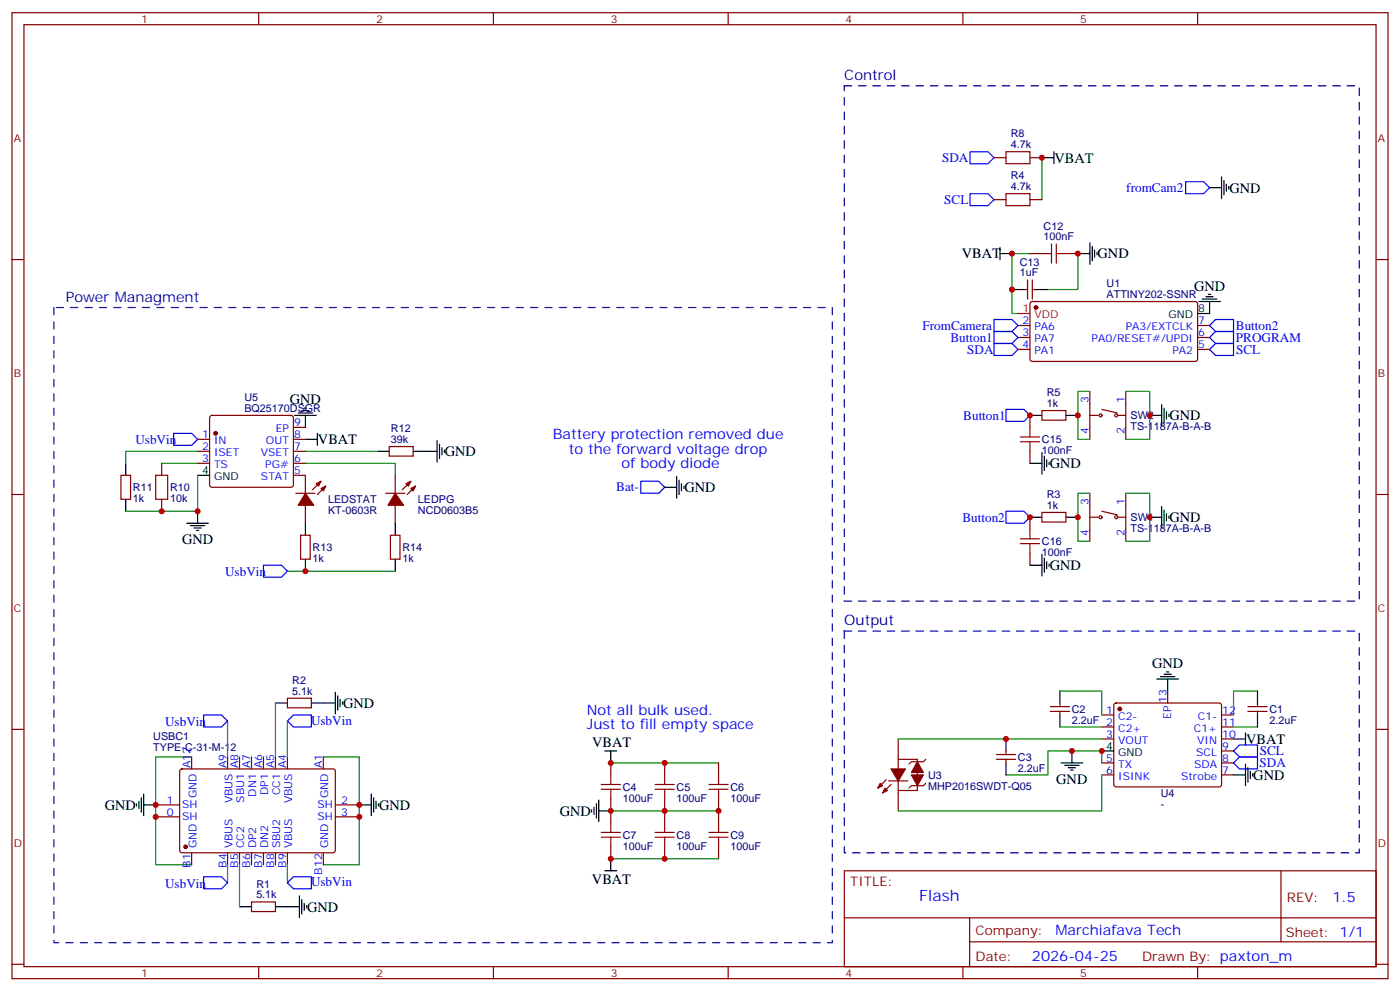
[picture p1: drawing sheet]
<svg xmlns="http://www.w3.org/2000/svg" width="412mm" height="292mm" viewBox="0 0 412 292" stroke-linecap="round" stroke-linejoin="round" font-family="sans-serif">
<g fill="none" stroke="#870000" stroke-width=".35">
<path d="M3.5 3.7h405.4v284.4h-405.4zM7.1 7.3h398.2v277.3h-398.2zM76.2 3.7v3.6M145.3 3.7v3.6M214.5 3.7v3.6M283.6 3.7v3.6M352.8 3.7v3.6M292.8 58.8h3.5M292.8 46.4h3.5M296.3 57h7.1v3.5h-7.1zM296.3 44.7h7.1v3.5h-7.1zM303.4 58.8h3.5"/>
<path d="M303.4 46.4h3.5M3.5 76.4h3.6M303.4 74.6h3.5M314 74.6h3.5M405.3 76.4h3.6M299.9 95.8h3.5M299.9 99.3h3.5M301.6 85.2h1.1M302.7 82.4v5.7M303.6 89l.5-.2h48.2l.5 .7-.1 16.5-.6 .4-48.3-.1-.4-.6v-16.2zM304.1 82.4v5.7M304.1 85.2h1.1"/>
<path d="M352.8 95.8h3.5M352.8 99.3h3.5M299.9 102.9h3.5M321 115.2v14.1M331.6 115.2v14.1M352.8 102.9h3.5M35.6 139.9h2.9v7.1h-2.9zM47.6 136.4v3.5M58.2 129.3h3.5M58.2 132.9h3.5M58.2 136.4h3.5M62 122.5l.4-.2h23.3l.5 .2 .2 .5v19.7l-.2 .5-.5 .2h-23.3l-.5-.2-.2-.5v-19.7z"/>
<path d="M86.4 139.9h3.6v5.3M86.4 129.3h3.6M86.4 132.9h3.6M86.4 136.4h3.6M86.4 125.8h3.6M114.7 131.4h7v2.9h-7zM116.4 139.9v5.3M303.4 122.3v3.5M303.4 132.9v3.5M306.9 120.9h7.1v2.8h-7.1zM321 122.3h2.5M324.6 120.5l4.5 1.1"/>
<path d="M329.1 122.3h2.5M3.5 145.6h3.6M47.6 147v3.5M87.1 145.2h5.7M88.5 157.6h2.9v7h-2.9zM90 148.7v5.3M94.5 141.7l-2.4 2.4M96 143.1l-2.5 2.5M113.6 145.2h5.6M115 157.6h2.8v7h-2.8zM116.4 148.7v5.3M121 141.7l-2.5 2.4"/>
<path d="M122.4 143.1l-2.5 2.5M303.4 152.3v3.5M306.9 150.8h7.1v2.9h-7.1zM321 145.2v14.1M321 152.3h2.5M324.6 150.5l4.5 1.1M329.1 152.3h2.5M331.6 145.2v14.1M405.3 145.6h3.6M303.4 162.8v3.6M3.5 214.7h3.6M84.7 205.5h7v2.9h-7z"/>
<path d="M264.6 217.5v21.2M309.4 209.4h5.6M309.4 208h5.6M312.2 206.9v1.1M312.2 209.4v1.1M324.6 210.5h3.5M324.6 214h3.5M324.6 217.5h3.5M328.3 207.1l.5-.2h30.3l.5 .2 .2 .5v23.3l-.2 .5-.5 .2h-30.3l-.5-.2-.2-.5v-23.3zM344 203.4v3.5M359.8 210.5h3.6M359.8 214h3.6"/>
<path d="M359.8 217.5h3.6M367.6 209.4h5.6M367.6 208h5.6M370.4 206.9v1.1M370.4 209.4v1.1M405.3 214.7h3.6M45.9 236.9h7M53.2 226.5l.4-.2 44.7 .1 .5 .6-.1 23.6-.6 .4h-44.8l-.4-.7v-23.3zM56.4 222.8v3.5M67 222.8v3.5M70.6 222.8v3.5M74.1 222.8v3.5"/>
<path d="M77.6 222.8v3.5M81.1 222.8v3.5M84.7 222.8v3.5M95.2 222.8v3.5M98.8 236.9h7M179.9 224.6v3.5M179.9 235.2v7M195.8 224.6v3.5M195.8 235.2v7M211.7 224.6v3.5M211.7 235.2v7M261.1 229.5l-2.5 2.5"/>
<path d="M261.8 229.9h5.6M262.5 230.9l-2.5 2.5M264.6 223.5h5.6v9.2h-5.6M272.7 223.5l-.7 .7h-3.5l-.7 .7M272.7 230.6l-.7 .7h-3.5l-.7 .7M293.5 223.5h5.7M293.5 222.1h5.7M296.3 221.1v1M296.3 223.5v1.1M324.6 224.6h3.5M324.6 228.1h3.5M359.8 224.6h3.6"/>
<path d="M359.8 228.1h3.6M359.8 221.1h3.6M45.9 240.5h7M56.4 251v3.6M67 251v3.6M70.6 251v3.6M74.1 251v3.6M77.6 251v3.6M81.1 251v3.6M84.7 251v3.6M95.2 251v3.6M98.8 240.5h7"/>
<path d="M179.9 249.3v3.5M195.8 249.3v3.5M211.7 249.3v3.5M248.7 256.3h156.6v28.3h-156.6zM377.3 256.4v20.8M74.1 265.5h7v2.8h-7zM248.7 270.2h156.5M285.6 277.2h119.6M285.6 270.2v14.1M3.5 283.8h3.6M76.2 284.6v3.5M145.3 284.6v3.5"/>
<path d="M214.5 284.6v3.5M283.6 284.6v3.5M352.8 284.6v3.5M405.3 283.8h3.6"/>
<circle cx="324.2" cy="122.3" r=".44"/>
<circle cx="328.8" cy="122.3" r=".44"/>
<circle cx="324.2" cy="152.3" r=".44"/>
<circle cx="328.8" cy="152.3" r=".44"/>
</g>
<g fill="none" stroke="#008700" stroke-width=".35">
<path d="M306.9 46.4v12.4M303.4 74.6h-5.3v17.7h1.8M317.5 74.6v10.6h-8.8M321 115.2h-3.5v14.1h3.5M331.6 115.2h7.1v14.1h-7.1M47.6 136.4h10.6M58.2 132.9h-21.2v3.5M58.2 139.9v10.6h-21.2M90 136.4h26.4v3.5M90 132.9h21.1M321 145.2h-3.5v14.1h3.5M331.6 145.2h7.1v14.1h-7.1"/>
<path d="M84.7 168.1h31.7M67 212.2v10.6M81.1 206.9v15.9M84.7 212.2v10.6M264.6 217.5h60M312.2 203.4h12.4v7.1M312.2 214h12.4M363.4 214h7M370.4 203.4h-7v7.1M56.4 222.8h-10.5v31.8h10.5M95.2 222.8h10.6v31.8h-10.6M179.9 224.6h31.8"/>
<path d="M179.9 238.7h31.8M324.6 228.1v10.6h-60M324.6 224.6v-3.5h-15.9v7h-12.4M67 254.6v5.3M70.6 254.6v12.3M84.7 254.6v5.3M179.9 252.8h31.8"/>
</g>
<g fill="none" stroke="#000" stroke-width=".35">
<path d="M306.9 46.4h3.5M310.4 44.7v3.5M356.3 55.2h3.5M359.8 52.1v6.3M360.5 53.1v4.3M361.2 54.2v2.1M361.9 54.9v.7M294.6 74.6h3.5M294.6 72.9v3.5M317.5 74.6h3.5M321 71.5v6.3M321.7 72.5v4.3"/>
<path d="M322.4 73.6v2.1M323.1 74.3v.7M298.1 85.2h3.5M305.2 85.2h3.5M353.1 88.8h6.4M354.2 88.1h4.2M355.2 87.3h2.2M356 86.6h.7M356.3 88.8v3.5h-3.5M342.2 119.1v6.3M37 136.4v3.5M58.2 139.9h3.5"/>
<path d="M86.8 122.3h6.3M87.8 121.6h4.3M88.9 120.9h2.1M89.6 120.2h.7M90 122.3v3.5M90 129.3h3.5M93.5 127.6v3.5M111.1 132.9h3.6M121.7 132.9h7.1M128.8 129.7v6.3M129.5 130.7v4.3M130.2 131.8v2.1"/>
<path d="M130.9 132.5v.7M303.4 122.3h3.5M303.4 136.4h3.5M306.9 133.2v6.4M307.6 134.3v4.2M308.3 135.3v2.1M309 136v.7M314 122.3h3.5M338.7 122.3h3.5M342.9 120.2v4.2M343.6 121.2v2.1M344.3 121.9v.7"/>
<path d="M37 147v3.5M55 154h6.4M56.1 154.7h4.2M57.1 155.4h2.2M57.9 156.1h.7M58.2 150.5v3.5M90 154v3.6M116.4 154v3.6M195.8 143.4h3.5M199.3 140.3v6.3M200 141.3v4.3M200.7 142.4v2.1"/>
<path d="M201.4 143.1v.7M303.4 152.3h3.5M314 152.3h3.5M338.7 152.3h3.5M342.2 149.1v6.3M342.9 150.1v4.3M343.6 151.2v2.1M344.3 151.9v.7M90 164.6v3.5M116.4 164.6v3.5M303.4 166.4h3.5M306.9 163.2v6.3"/>
<path d="M307.6 164.3v4.2M308.3 165.3v2.1M309 166v.7M340.8 199.9h6.3M341.8 199.2h4.3M342.9 198.5h2.1M343.6 197.8h.7M344 199.9v3.5M81.1 206.9h3.6M91.7 206.9h7.1M98.8 203.8v6.3M99.5 204.8v4.3"/>
<path d="M100.2 205.9v2.1M100.9 206.6v.7M296.3 217.5v3.6M312.2 203.4v3.5M312.2 210.5v3.5M363.4 217.5h3.5M366.9 215.8v3.5M370.4 203.4v3.5M370.4 210.5v3.5M40.2 236.6v.7M40.9 235.9v2.1M41.6 234.8v4.2"/>
<path d="M42.3 236.9h3.6M42.3 233.8v6.3M105.8 236.9h3.6M109.4 233.8v6.3M110.1 234.8v4.2M110.8 235.9v2.1M111.5 236.6v.7M174.3 238.3v.7M175 237.6v2.1M175.7 236.6v4.2M176.4 238.7h3.5M176.4 235.5v6.4"/>
<path d="M178.2 221.1h3.5M179.9 221.1v3.5M296.3 224.6v3.5M312.6 224.6h6.3M313.6 225.3h4.3M314.7 226h2.1M315.4 226.7h.7M315.7 221.1v3.5M324.6 221.1h3.5M363.4 228.1h3.5M366.9 224.9v6.4M367.6 226v4.2"/>
<path d="M368.3 227v2.2M369 227.8v.7M178.2 256.3h3.5M179.9 252.8v3.5M70.6 266.9h3.5M81.1 266.9h7.1M88.2 263.7v6.4M88.9 264.8v4.2M89.6 265.9v2.1M90.3 266.6v.7"/>
</g>
<g fill="none" stroke="#a10000" stroke-width=".35">
<path d="M306.9 74.6h2.8M309.7 71.8v5.7M311.1 71.8v5.7M311.1 74.6h2.9M45.9 139.9h3.5v7.1h-3.5zM300.6 128.6h5.6M300.6 130h5.6M303.4 125.8v2.8M303.4 130v2.9M300.6 158.6h5.6M303.4 155.8v2.8M300.6 160h5.6"/>
<path d="M303.4 160v2.8M177.1 232.3h5.6M177.1 230.9h5.6M179.9 228.1v2.8M179.9 232.3v2.9M193 232.3h5.6M193 230.9h5.6M195.8 228.1v2.8M195.8 232.3v2.9M208.8 232.3h5.7M208.8 230.9h5.7M211.7 228.1v2.8"/>
<path d="M211.7 232.3v2.9M177.1 246.5h5.6M177.1 245h5.6M179.9 242.2v2.8M179.9 246.5v2.8M193 246.5h5.6M193 245h5.6M195.8 242.2v2.8M195.8 246.5v2.8M208.8 246.5h5.7M208.8 245h5.7M211.7 242.2v2.8"/>
<path d="M211.7 246.5v2.8"/>
</g>
<g fill="none" stroke="#00f" stroke-width=".35">
<path d="M285.8 44.7h5.2l1.8 1.7-1.8 1.8h-5.2zM285.8 57h5.2l1.8 1.8-1.8 1.7h-5.2zM349.2 53.5h5.3l1.8 1.7-1.8 1.8h-5.3zM292.8 97.6h5.3l1.8 1.7-1.8 1.8h-5.3zM292.8 94.1h5.3l1.8 1.7-1.8 1.8h-5.3zM356.3 95.8l1.8-1.7h5.3v3.5h-5.3zM358.1 97.6h5.3v3.5h-5.3l-1.8-1.8zM292.8 101.1h5.3l1.8 1.8-1.8 1.7h-5.3zM356.3 102.9l1.8-1.8h5.3v3.5h-5.3zM51.2 127.6h5.2l1.8 1.7-1.8 1.8h-5.2zM296.3 120.5h5.3l1.8 1.8-1.8 1.7h-5.3zM188.7 141.7h5.3l1.8 1.7-1.8 1.8h-5.3z"/>
<path d="M296.3 150.5h5.3l1.8 1.8-1.8 1.7h-5.3zM77.6 166.4h5.3l1.8 1.7-1.8 1.8h-5.3zM60 210.5h5.3l1.7 1.7-1.7 1.8h-5.3zM86.4 210.5h5.3v3.5h-5.3l-1.7-1.8zM363.4 221.1l1.7-1.8h5.3v3.5h-5.3zM363.4 224.6l1.7-1.8h5.3v3.5h-5.3zM60 258.1h5.3l1.7 1.8-1.7 1.7h-5.3zM86.4 258.1h5.3v3.5h-5.3l-1.7-1.7z"/>
</g>
<g fill="#870000" stroke="#870000" stroke-width=".35">
<path d="M270.2 224.2l1.8 3.2h-3.5z"/>
<path d="M268.5 228.1h3.5l-1.8 3.2z"/>
<path d="M262.5 226.3h4.2l-2.1 3.6z"/>
<path d="M259.3 230.6l.7 .7-1.4 .7z"/>
<path d="M260.7 232l.7 .7-1.4 .7z"/>
<path d="M93.1 142.4l1.4-.7-.7 1.4z"/>
<path d="M94.5 143.8l1.5-.7-.8 1.4z"/>
<path d="M90 145.2l2.4 3.5h-4.6z"/>
<path d="M116.4 145.2l2.5 3.5h-4.6z"/>
<path d="M121 143.8l1.4-.7-.7 1.4z"/>
<path d="M119.6 142.4l1.4-.7-.7 1.4z"/>
<circle cx="305.2" cy="90.5" r=".53"/>
<circle cx="329.8" cy="208.7" r=".53"/>
<circle cx="54.7" cy="249.3" r=".53"/>
<circle cx="63.5" cy="127.6" r=".53"/>
</g>
<path d="M299.9 92.3h3.5" fill="none" stroke="#f00" stroke-width=".35"/>
<path d="M248.7 25.3h151.7v151.7h-151.7zM15.9 90.5h229.3v187h-229.3zM248.7 185.8h151.7v65.2h-151.7z" fill="none" stroke="#009" stroke-width=".35" stroke-dasharray="2.1 2.1"/>
<g fill="#c00">
<circle cx="317.5" cy="74.6" r=".88"/>
<circle cx="298.1" cy="85.2" r=".88"/>
<circle cx="45.9" cy="236.9" r=".88"/>
<circle cx="105.8" cy="236.9" r=".88"/>
<circle cx="45.9" cy="240.5" r=".88"/>
<circle cx="105.8" cy="240.5" r=".88"/>
<circle cx="315.7" cy="221.1" r=".88"/>
<circle cx="338.7" cy="122.3" r=".88"/>
<circle cx="338.7" cy="152.3" r=".88"/>
<circle cx="324.6" cy="221.1" r=".88"/>
<circle cx="306.9" cy="46.4" r=".88"/>
<circle cx="298.1" cy="74.6" r=".88"/>
<circle cx="296.3" cy="217.5" r=".88"/>
<circle cx="317.5" cy="152.3" r=".88"/>
<circle cx="303.4" cy="152.3" r=".88"/>
<circle cx="317.5" cy="122.3" r=".88"/>
<circle cx="303.4" cy="122.3" r=".88"/>
<circle cx="179.9" cy="238.7" r=".88"/>
<circle cx="179.9" cy="224.6" r=".88"/>
<circle cx="195.8" cy="238.7" r=".88"/>
<circle cx="195.8" cy="224.6" r=".88"/>
<circle cx="211.7" cy="238.7" r=".88"/>
<circle cx="195.8" cy="252.8" r=".88"/>
<circle cx="179.9" cy="252.8" r=".88"/>
<circle cx="90" cy="168.1" r=".88"/>
<circle cx="47.6" cy="150.5" r=".88"/>
<circle cx="58.2" cy="150.5" r=".88"/>
</g>
<text font-size="4.6" fill="#00f" x="270.8" y="265.4">Flash</text>
<g font-size="4.2" fill="#009">
<text x="248.7" y="23.5">Control</text>
<text x="19.4" y="88.8">Power Managment</text>
<text x="248.7" y="184">Output</text>
</g>
<g font-size="4.2">
<text x="310.6" y="47.9">VBAT</text>
<text x="362.1" y="56.7">GND</text>
<text x="283.3" y="76.1">VBAT</text>
<text x="323.3" y="76.1">GND</text>
<text x="351.7" y="85.6">GND</text>
<text x="85.4" y="119.1">GND</text>
<text x="344.5" y="123.7">GND</text>
<text x="93.7" y="130.8">VBAT</text>
<text x="131.1" y="134.3">GND</text>
<text x="309.2" y="137.8">GND</text>
<text x="201.6" y="144.9">GND</text>
<text x="344.5" y="153.7">GND</text>
<text x="53.6" y="160.1">GND</text>
<text x="309.2" y="167.8">GND</text>
<text x="339.4" y="196.7">GND</text>
<text x="101.1" y="208.4">GND</text>
<text x="174.4" y="220">VBAT</text>
<text x="367.1" y="219">VBAT</text>
<text x="311.1" y="230.7">GND</text>
<text x="369.2" y="229.5">GND</text>
<text x="30.9" y="238.4">GND</text>
<text x="111.7" y="238.4">GND</text>
<text x="164.9" y="240.1">GND</text>
<text x="174.4" y="260.3">VBAT</text>
<text x="90.5" y="268.3">GND</text>
</g>
<g font-size="4.2" fill="#00f">
<text x="162.8" y="129.3">Battery protection removed due</text>
<text x="167.5" y="133.6">to the forward voltage drop</text>
<text x="183.1" y="137.8">of body diode</text>
<text x="172.9" y="210.5">Not all bulk used.</text>
<text x="172.9" y="214.7">Just to fill empty space</text>
<text x="392.5" y="265.6">1.5</text>
<text x="310.9" y="275.2">Marchiafava Tech</text>
<text x="304" y="283">2026-04-25</text>
</g>
<g font-size="3.9" fill="#00f">
<text x="277.5" y="47.7">SDA</text>
<text x="331.8" y="56.5">fromCam2</text>
<text x="278.1" y="60">SCL</text>
<text x="271.7" y="97.1">FromCamera</text>
<text x="280" y="100.7">Button1</text>
<text x="364.1" y="100.6">PROGRAM</text>
<text x="364.1" y="97">Button2</text>
<text x="284.9" y="104.3">SDA</text>
<text x="364.1" y="104.2">SCL</text>
<text x="283.8" y="123.5">Button1</text>
<text x="39.9" y="130.8">UsbVin</text>
<text x="181.6" y="144.7">Bat-</text>
<text x="283.5" y="153.5">Button2</text>
<text x="66.3" y="169.5">UsbVin</text>
<text x="48.6" y="213.8">UsbVin</text>
<text x="91.6" y="213.3">UsbVin</text>
<text x="371" y="225.8">SDA</text>
<text x="371.1" y="222.3">SCL</text>
<text x="48.6" y="261.4">UsbVin</text>
<text x="91.6" y="260.9">UsbVin</text>
</g>
<g font-size="3.9" fill="#800">
<text x="250.5" y="260.9">TITLE:</text>
<text x="379.1" y="265.6">REV:</text>
<text x="287.4" y="275.1">Company:</text>
<text x="378.7" y="275.7">Sheet: 1/1</text>
<text x="287.4" y="282.8">Date:</text>
<text x="336.4" y="282.9">Drawn By: paxton_m</text>
</g>
<g font-size="3.2" fill="#800">
<text x="41.6" y="6.7">1</text>
<text x="110.8" y="6.7">2</text>
<text x="179.9" y="6.7">3</text>
<text x="249.1" y="6.7">4</text>
<text x="318.2" y="6.7">5</text>
<text x="4.1" y="41.8">A</text>
<text x="405.9" y="41.8">A</text>
<text x="4.1" y="111">B</text>
<text x="405.9" y="111">B</text>
<text x="4.1" y="180.1">C</text>
<text x="405.9" y="180.1">C</text>
<text x="4.1" y="249.3">D</text>
<text x="405.9" y="249.3">D</text>
<text x="41.6" y="287.5">1</text>
<text x="110.8" y="287.5">2</text>
<text x="179.9" y="287.5">3</text>
<text x="249.1" y="287.5">4</text>
<text x="318.2" y="287.5">5</text>
</g>
<g font-size="3.2" fill="#000080">
<text x="297.8" y="40.4">R8</text>
<text x="297.8" y="43.6">4.7k</text>
<text x="297.8" y="52.7">R4</text>
<text x="297.8" y="56">4.7k</text>
<text x="307.4" y="70.8">100nF</text>
<text x="307.4" y="67.6">C12</text>
<text x="300.4" y="81.4">1uF</text>
<text x="300.4" y="78.2">C13</text>
<text x="326" y="87.7">ATTINY202-SSNR</text>
<text x="326" y="84.5">U1</text>
<text x="72" y="118.1">U5</text>
<text x="308.3" y="119.8">1k</text>
<text x="308.3" y="116.7">R5</text>
<text x="72" y="121.2">BQ25170DSGR</text>
<text x="333" y="123.4">SW2</text>
<text x="115.2" y="130.4">39k</text>
<text x="115.2" y="127.2">R12</text>
<text x="306.9" y="130.5">C15</text>
<text x="333" y="126.6">TS-1187A-B-A-B</text>
<text x="306.9" y="133.6">100nF</text>
<text x="39.2" y="147.7">1k</text>
<text x="39.2" y="144.6">R11</text>
<text x="50.1" y="147.8">10k</text>
<text x="50.1" y="144.6">R10</text>
<text x="96.7" y="148.1">LEDSTAT</text>
<text x="123.1" y="148.1">LEDPG</text>
<text x="308.3" y="149.8">1k</text>
<text x="308.3" y="146.7">R3</text>
<text x="96.7" y="151.3">KT-0603R</text>
<text x="123.1" y="151.3">NCD0603B5</text>
<text x="333" y="153.3">SW1</text>
<text x="306.9" y="160.5">C16</text>
<text x="333" y="156.5">TS-1187A-B-A-B</text>
<text x="92.1" y="165.4">1k</text>
<text x="92.1" y="162.3">R13</text>
<text x="118.5" y="165.4">1k</text>
<text x="118.5" y="162.3">R14</text>
<text x="306.9" y="163.6">100nF</text>
<text x="86.1" y="201.3">R2</text>
<text x="86.1" y="204.5">5.1k</text>
<text x="315.7" y="209.8">C2</text>
<text x="373.9" y="209.8">C1</text>
<text x="315.7" y="213">2.2uF 2</text>
<text x="373.9" y="213">2.2uF</text>
<text x="45.2" y="221.1">TYPE-C-31-M-12</text>
<text x="45.2" y="217.9">USBC1</text>
<text x="299.9" y="227.1">2.2uF</text>
<text x="299.9" y="223.9">C3</text>
<text x="183.4" y="232.8">C4</text>
<text x="199.3" y="232.8">C5</text>
<text x="215.2" y="232.8">C6</text>
<text x="273.4" y="232.4">MHP2016SWDT-Q05</text>
<text x="273.4" y="229.2">U3</text>
<text x="183.4" y="236">100uF</text>
<text x="199.3" y="236">100uF</text>
<text x="215.2" y="236">100uF</text>
<text x="341.9" y="237.9">-</text>
<text x="341.9" y="234.7">U4</text>
<text x="183.4" y="250.1">100uF</text>
<text x="183.4" y="246.9">C7</text>
<text x="199.3" y="250.1">100uF</text>
<text x="199.3" y="246.9">C8</text>
<text x="215.2" y="250.1">100uF</text>
<text x="215.2" y="246.9">C9</text>
<text x="75.5" y="261.3">R1</text>
<text x="75.5" y="264.4">5.1k</text>
</g>
<g font-size="3.2" fill="#f00">
<text x="301.2" y="91.9">1</text>
<text x="304.7" y="93.7">VDD</text>
</g>
<g font-size="3.2" fill="#00f">
<text x="301.2" y="95.5">2</text>
<text x="353" y="95.5">7</text>
<text x="301.2" y="99">3</text>
<text x="304.7" y="97.2">PA6</text>
<text x="304.7" y="100.8">PA7</text>
<text x="321.5" y="100.8">PA0/RESET#/UPDI</text>
<text x="331.6" y="97.2">PA3/EXTCLK</text>
<text x="353" y="99">6</text>
<text x="301.2" y="102.5">4</text>
<text x="304.7" y="104.3">PA1</text>
<text x="345.4" y="104.3">PA2</text>
<text x="353" y="102.5">5</text>
<text x="320.7" y="118.7" transform="rotate(-90 320.7 118.7)">3</text>
<text x="331.3" y="118.7" transform="rotate(-90 331.3 118.7)">1</text>
<text x="86.6" y="125.4">9</text>
<text x="59.5" y="129">1</text>
<text x="63" y="130.7">IN</text>
<text x="78.3" y="130.7">OUT</text>
<text x="81.2" y="127.2">EP</text>
<text x="86.6" y="129">8</text>
<text x="320.7" y="127.8" transform="rotate(-90 320.7 127.8)">4</text>
<text x="331.3" y="127.8" transform="rotate(-90 331.3 127.8)">2</text>
<text x="59.5" y="132.5">2</text>
<text x="59.5" y="136">3</text>
<text x="63" y="134.3">ISET</text>
<text x="63" y="137.8">TS</text>
<text x="76.8" y="134.3">VSET</text>
<text x="78.2" y="137.8">PG#</text>
<text x="86.6" y="136">6</text>
<text x="86.6" y="132.5">7</text>
<text x="76.9" y="141.3">STAT</text>
<text x="86.6" y="139.6">5</text>
<text x="320.7" y="148.7" transform="rotate(-90 320.7 148.7)">3</text>
<text x="331.3" y="148.7" transform="rotate(-90 331.3 148.7)">1</text>
<text x="320.7" y="157.8" transform="rotate(-90 320.7 157.8)">4</text>
<text x="331.3" y="157.8" transform="rotate(-90 331.3 157.8)">2</text>
<text x="343.6" y="206.9" transform="rotate(-90 343.6 206.9)">13</text>
<text x="325.9" y="210.1">1</text>
<text x="329.4" y="211.9">C2-</text>
<text x="329.4" y="215.4">C2+</text>
<text x="345" y="211.6" transform="rotate(-90 345 211.6)">EP</text>
<text x="351.7" y="215.4">C1+</text>
<text x="352.9" y="211.9">C1-</text>
<text x="360" y="213.6">11</text>
<text x="360" y="210.1">12</text>
<text x="325.9" y="217.2">3</text>
<text x="329.4" y="218.9">VOUT</text>
<text x="352.7" y="218.9">VIN</text>
<text x="360" y="220.7">9</text>
<text x="360" y="217.2">10</text>
<text x="56.1" y="226.2" transform="rotate(-90 56.1 226.2)">A12</text>
<text x="66.7" y="226.2" transform="rotate(-90 66.7 226.2)">A9</text>
<text x="70.2" y="226.2" transform="rotate(-90 70.2 226.2)">A8</text>
<text x="73.7" y="226.2" transform="rotate(-90 73.7 226.2)">A7</text>
<text x="77.3" y="226.2" transform="rotate(-90 77.3 226.2)">A6</text>
<text x="80.8" y="226.2" transform="rotate(-90 80.8 226.2)">A5</text>
<text x="84.3" y="226.2" transform="rotate(-90 84.3 226.2)">A4</text>
<text x="94.9" y="226.2" transform="rotate(-90 94.9 226.2)">A1</text>
<text x="325.9" y="224.2">5</text>
<text x="325.9" y="227.8">6</text>
<text x="329.4" y="226">TX</text>
<text x="351.7" y="226">SDA</text>
<text x="352.4" y="222.5">SCL</text>
<text x="360" y="227.8">7</text>
<text x="360" y="224.2">8</text>
<text x="329.4" y="229.5">ISINK</text>
<text x="348" y="229.5">Strobe</text>
<text x="49.1" y="236.6">1</text>
<text x="53.6" y="238">SH</text>
<text x="57.9" y="234.9" transform="rotate(-90 57.9 234.9)">GND</text>
<text x="68.4" y="236.5" transform="rotate(-90 68.4 236.5)">VBUS</text>
<text x="72" y="236.3" transform="rotate(-90 72 236.3)">SBU1</text>
<text x="75.5" y="234.5" transform="rotate(-90 75.5 234.5)">DN1</text>
<text x="79" y="234" transform="rotate(-90 79 234)">DP1</text>
<text x="82.5" y="234.1" transform="rotate(-90 82.5 234.1)">CC1</text>
<text x="86.1" y="236.5" transform="rotate(-90 86.1 236.5)">VBUS</text>
<text x="93.5" y="238">SH</text>
<text x="96.7" y="234.9" transform="rotate(-90 96.7 234.9)">GND</text>
<text x="100.5" y="236.6">2</text>
<text x="49.1" y="240.1">0</text>
<text x="53.6" y="241.5">SH</text>
<text x="93.5" y="241.5">SH</text>
<text x="100.5" y="240.1">3</text>
<text x="57.9" y="249.7" transform="rotate(-90 57.9 249.7)">GND</text>
<text x="68.4" y="249.7" transform="rotate(-90 68.4 249.7)">VBUS</text>
<text x="72" y="249.7" transform="rotate(-90 72 249.7)">CC2</text>
<text x="75.5" y="249.7" transform="rotate(-90 75.5 249.7)">DP2</text>
<text x="79" y="249.7" transform="rotate(-90 79 249.7)">DN2</text>
<text x="82.5" y="249.7" transform="rotate(-90 82.5 249.7)">SBU2</text>
<text x="86.1" y="249.7" transform="rotate(-90 86.1 249.7)">VBUS</text>
<text x="96.7" y="249.7" transform="rotate(-90 96.7 249.7)">GND</text>
<text x="56.1" y="255.4" transform="rotate(-90 56.1 255.4)">B1</text>
<text x="66.7" y="255.4" transform="rotate(-90 66.7 255.4)">B4</text>
<text x="70.2" y="255.4" transform="rotate(-90 70.2 255.4)">B5</text>
<text x="73.7" y="255.4" transform="rotate(-90 73.7 255.4)">B6</text>
<text x="77.3" y="255.4" transform="rotate(-90 77.3 255.4)">B7</text>
<text x="80.8" y="255.4" transform="rotate(-90 80.8 255.4)">B8</text>
<text x="84.3" y="255.4" transform="rotate(-90 84.3 255.4)">B9</text>
<text x="94.9" y="257.4" transform="rotate(-90 94.9 257.4)">B12</text>
</g>
<g font-size="3.2">
<text x="344.2" y="93.7">GND</text>
<text x="353" y="91.9">8</text>
<text x="59.5" y="139.6">4</text>
<text x="63" y="141.3">GND</text>
<text x="325.9" y="220.7">4</text>
<text x="329.4" y="222.5">GND</text>
</g>
</svg>
